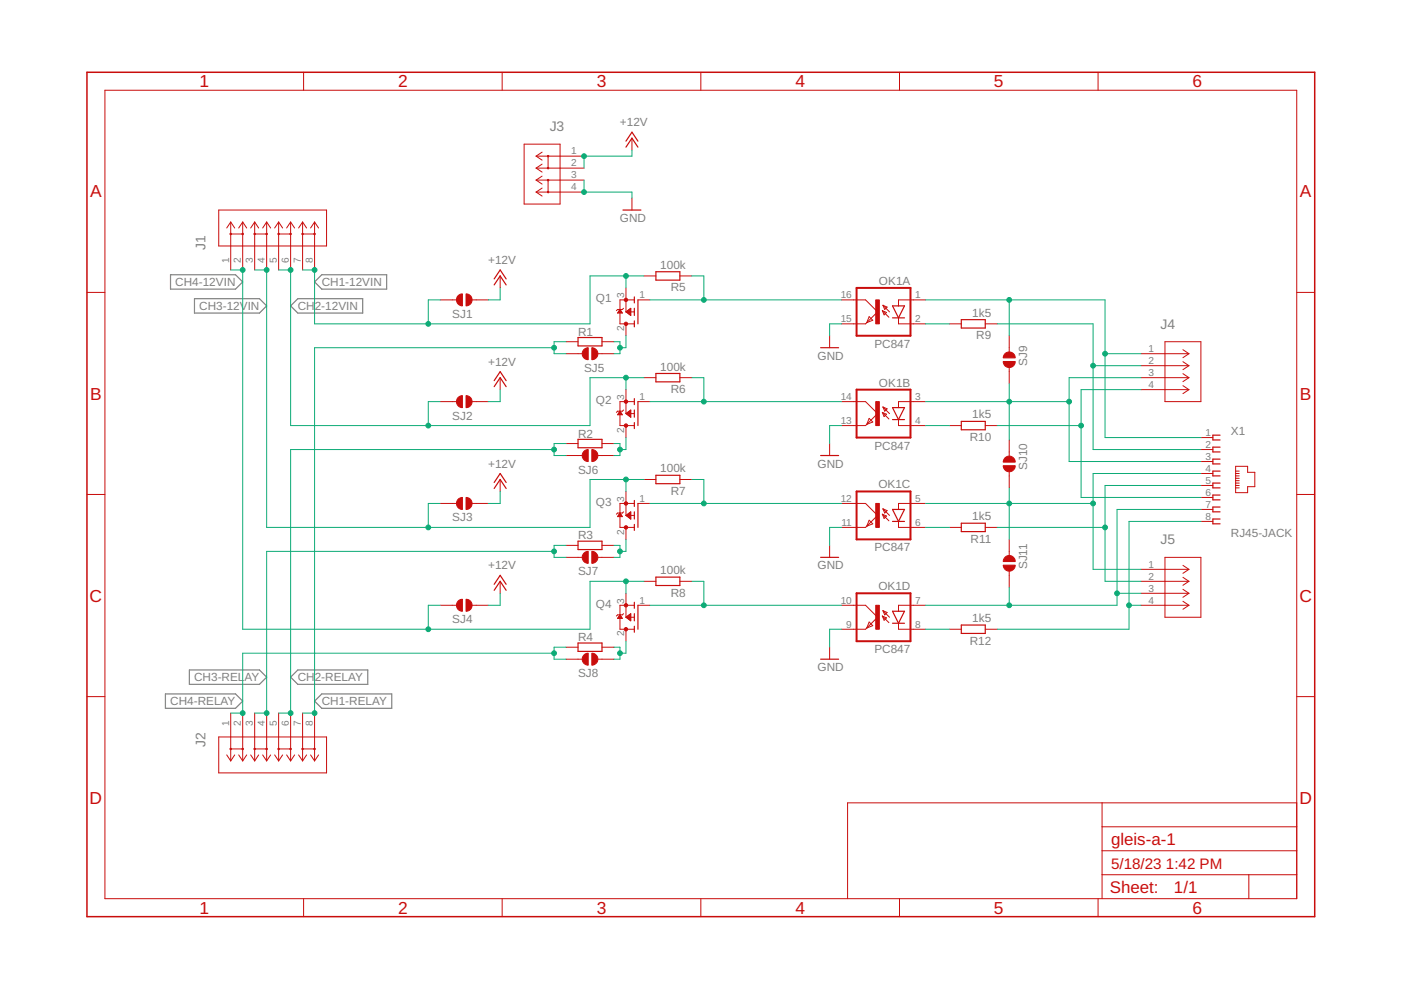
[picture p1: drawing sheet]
<svg xmlns="http://www.w3.org/2000/svg" width="297mm" height="210mm" viewBox="0 0 297 210" stroke-linecap="round" stroke-linejoin="round" font-family="sans-serif">
<path d="M36.2 58.3h13.7l1.6 1.5-1.6 1.5h-13.7zM68.2 58.3h13.8v3h-13.8l-1.5-1.5zM41.2 63.3h13.8l1.5 1.6-1.5 1.5h-13.8zM61.6 64.9l1.5-1.6h13.8v3.1h-13.8zM35.1 147.1h14.8l1.6 1.6-1.6 1.5h-14.8zM40.2 142h14.8l1.5 1.6-1.5 1.5h-14.8zM61.6 143.6l1.5-1.6h14.9v3.1h-14.9zM66.7 148.7l1.5-1.6h14.9v3.1h-14.9z" fill="none" stroke="#808080" stroke-width=".25"/>
<g fill="none" stroke="#c90d0c" stroke-width=".21">
<path d="M22.2 19.1h252.7v171.4h-252.7zM64.4 15.3v3.8M106.5 15.3v3.8M148.6 15.3v3.8M190.7 15.3v3.8M232.8 15.3v3.8M111.1 30.6h7.6v12.7h-7.6zM113.7 33.1h10.1M113.7 35.6h10.1M113.7 38.2h10.1M113.7 33.1l1.2 .9M113.7 35.6l1.2 .9"/>
<path d="M113.7 38.2l1.2 .8M114.9 32.3l-1.2 .8M114.9 34.8l-1.2 .8M114.9 37.3l-1.2 .9M114.9 39.9l-1.2 .8M116.2 33.1v2.5M116.2 38.2v2.5M134 29.3v2.5M46.4 44.5h22.8v7.7h-22.8zM48.9 47.1v10.1M48.9 49.6h2.6M48.9 47.1l-.8 1.2"/>
<path d="M48.9 47.1l.9 1.2M51.5 47.1v10.1M51.5 47.1l-.9 1.2M51.5 47.1l.8 1.2M54 47.1v10.1M54 49.6h2.5M54 47.1l-.9 1.2M54 47.1l.8 1.2M56.5 47.1v10.1M56.5 47.1l-.8 1.2M56.5 47.1l.9 1.2M59.1 47.1v10.1"/>
<path d="M59.1 49.6h2.5M59.1 47.1l-.9 1.2M59.1 47.1l.8 1.2M61.6 47.1v10.1M61.6 47.1l-.8 1.2M61.6 47.1l.9 1.2M64.2 47.1v10.1M64.2 49.6h2.5M64.2 47.1l-.9 1.2M64.2 47.1l.8 1.2M66.7 47.1v10.1M66.7 47.1l-.9 1.2"/>
<path d="M66.7 47.1l.8 1.2M106 58.5v2.5M113.7 40.7h10.1M113.7 40.7l1.2 .9M134 42v2.5M136.5 58.5h2.6M144.1 58.5h2.6M18.4 62h3.8M93.3 63.6h3.5M100.1 63.6h3.4M120 72.5h2.6M120 75h3.4"/>
<path d="M126.7 75h3.5M127.6 72.5h2.6M131 66.3h.9M131.1 66.1h.7M131.2 66h.5M131.3 65.9h.3M131.3 65.8h.3M131.4 65.7h.1M131.4 65.6l.6 .8h-1.1zM132.2 65.4l-.2 .2h-1.1l-.2 .3M132.7 66.1h1.8M132.7 61v5.1"/>
<path d="M132.7 68.7v2.5M132.7 66.1l1-.7v1.5zM132.8 66h.9M132.9 66.3h.8M133 65.9h.7M133.1 66.4h.6M133.2 65.8h.5M133.2 66.5h.5M133.3 65.7h.4M133.4 66.6h.3M133.5 65.5h.2M133.6 66.7h.1"/>
<path d="M133.6 65.4h.1M133.7 66.9h.1M134.5 63.6h-3.1v5.1h3.1M135.3 63.6h2.5M175.9 71.2v2.5M178.4 63.6h5.1l2.6 2.5-2.6 2.6h-5.1M184.3 67.1l.7 .8-1.2 .5zM187.1 65.9l1.4 1.4M187.1 65.9l.9 .4-.5 .5zM187.2 64.7l.9 .4-.5 .5zM187.2 64.7l1.4 1.4M190.5 67.4v1.3h5.7"/>
<path d="M196.2 63.6h-5.7v1.3M201.3 68.7h2.5M208.9 68.7h2.5M214 71.2v3.4M214 77.9v3.4M241.9 75h10.2M241.9 77.5h10.2M247 72.5h7.6v12.7h-7.6zM250.8 74.1l1.3 .9M250.8 76.7l1.3 .8M250.8 79.2l1.3 .9M252.1 75l-1.3 .8"/>
<path d="M252.1 77.5l-1.3 .9M274.9 62h3.8M93.3 85.2h3.5M100.1 85.2h3.4M106 80.1v2.5M120 94h2.6M120 96.6h3.4M126.7 96.6h3.5M127.6 94h2.6M131 87.8h.9M131.1 87.7h.7M131.2 87.6h.5"/>
<path d="M131.3 87.5h.3M131.3 87.4h.3M131.4 87.2h.1M131.4 87.2l.6 .7h-1.1zM132.2 86.9l-.2 .3h-1.1l-.2 .2M132.7 82.6v5.1M132.7 90.2v2.6M132.7 87.7l1-.8v1.6M132.7 87.7h1.8M132.7 87.7l1 .8M132.8 87.7h.9M132.8 87.6h.9"/>
<path d="M132.9 87.8h.8M133 87.5h.7M133.1 88h.6M133.2 87.4h.5M133.2 88.1h.5M133.3 87.2h.4M133.4 88.2h.3M133.5 87.1h.2M133.6 88.3h.1M133.6 87h.1M133.7 88.5h.1M134.5 85.2h-3.1v5h3.1"/>
<path d="M135.3 85.2h2.5M136.5 80.1h2.6M144.1 80.1h2.6M175.9 94v2.6M178.4 85.2h5.1l2.6 2.5-2.6 2.5h-5.1M184.3 88.7l.7 .8-1.2 .5zM187.1 87.4l1.4 1.4M187.1 87.4l.9 .4-.5 .5zM187.2 86.3l.9 .4-.5 .5zM187.2 86.3l1.4 1.4M190.5 89v1.2h5.7M196.2 85.2h-5.7v1.2"/>
<path d="M201.3 90.2h2.5M208.9 90.2h2.5M214 93.3v3.4M241.9 80.1h10.2M241.9 82.6h10.2M250.8 81.8l1.3 .8M252.1 80.1l-1.3 .8M252.1 82.6l-1.3 .9M254.6 92.8h2.6M254.6 95.3h2.6M254.6 97.9h2.6M262 98.9h2.5v1.2h1.5v3.1h-1.5v1.3h-2.5z"/>
<path d="M262 99.9h.7M18.4 104.8h3.8M93.3 106.7h3.5M100.1 106.7h3.4M106 101.7v2.5M120 115.6h2.6M120 118.2h3.4M126.7 118.2h3.5M127.6 115.6h2.6M131 109.4h.9M131.1 109.3h.7M131.2 109.2h.5"/>
<path d="M131.3 109.1h.4M131.3 109h.3M131.4 108.8h.1M131.4 108.8l.6 .7h-1.1zM132.2 108.5l-.2 .3h-1.1l-.2 .2M132.7 104.2v5.1M132.7 111.8v2.6M132.7 109.3l1-.8v1.5M132.7 109.3h1.8M132.7 109.3l1 .7M132.8 109.3h.9M132.8 109.2h.9"/>
<path d="M132.9 109.4h.8M133 109.1h.7M133.1 109.6h.6M133.2 109h.5M133.2 109.7h.5M133.3 108.8h.4M133.4 109.8h.3M133.5 108.7h.2M133.6 109.9h.1M133.6 108.6h.1M133.7 110l.1 .1M134.5 106.7h-3.1v5.1h3.1"/>
<path d="M135.3 106.7h2.5M136.5 101.7h2.6M144.1 101.7h2.6M175.9 115.6v2.6M178.4 106.7h5.1l2.6 2.6-2.6 2.5h-5.1M184.3 110.3l.7 .8-1.2 .5zM187.1 109l1.4 1.4M187.1 109l.9 .4-.5 .5zM187.2 107.9l.9 .4-.5 .5zM187.2 107.9l1.4 1.4M190.5 110.6v1.2h5.7M196.2 106.7h-5.7v1.3"/>
<path d="M201.3 111.8h2.5M208.9 111.8h2.5M214 100v3.4M214 114.4v3.4M247 118.2h7.6v12.7h-7.6zM250.8 119.9l1.3 .8M254.6 100.4h2.6M254.6 102.9h2.6M254.6 105.5h2.6M254.6 108h2.6M254.6 110.6h2.6M262 100.4h.7"/>
<path d="M262 100.9h.7M262 101.4h.7M262 101.9h.7M262 102.4h.7M262 102.9h.7M262 103.4h.7M274.9 104.8h3.8M93.3 128.3h3.5M100.1 128.3h3.4M106 123.3v2.5M120 137.2h2.6M120 139.8h3.4"/>
<path d="M126.7 139.8h3.5M127.6 137.2h2.6M131 131h.9M131.1 130.9h.7M131.2 130.8h.5M131.2 130.7h.5M131.3 130.6h.3M131.4 130.4h.1M131.4 130.4l.6 .7h-1.1zM132.2 130.1l-.2 .3h-1.1l-.2 .2M132.7 125.8v5.1M132.7 133.4v2.6"/>
<path d="M132.7 130.9l1-.8v1.5zM132.7 130.9h1.8M132.8 130.9h.9M132.8 130.8h.9M132.9 131h.8M133 130.7h.7M133.1 131.1h.6M133.1 130.6h.6M133.2 131.3h.5M133.3 130.4h.4M133.4 131.4h.3M133.5 130.3h.2"/>
<path d="M133.6 131.5h.1M133.6 130.2h.1M134.5 128.3h-3.1v5.1h3.1M135.3 128.3h2.5M136.5 123.3h2.6M144.1 123.3h2.6M175.9 137.2v2.6M178.4 128.3h5.1l2.6 2.6-2.6 2.5h-5.1M184.3 131.9l.7 .8-1.2 .5zM187.1 130.6l1.4 1.4M187.1 130.6l.9 .4-.5 .5zM187.2 129.5l.9 .4-.5 .5z"/>
<path d="M187.2 129.5l1.4 1.4M190.5 132.1v1.3h5.7M196.2 128.3h-5.7v1.3M201.3 133.4h2.5M208.9 133.4h2.5M214 121.1v3.4M241.9 128.3h10.2M241.9 123.3h10.2M241.9 120.7h10.2M241.9 125.8h10.2M250.8 122.4l1.3 .9M250.8 124.9l1.3 .9"/>
<path d="M250.8 127.5l1.3 .8M252.1 120.7l-1.3 .9M252.1 123.3l-1.3 .8M252.1 125.8l-1.3 .8M252.1 128.3l-1.3 .9M18.4 147.7h3.8M46.4 156.3h22.8v7.6h-22.8zM48.9 151.2v10.1M48.9 158.8h2.6M51.5 151.2v10.1M54 151.2v10.1M54 158.8h2.5"/>
<path d="M56.5 151.2v10.1M59.1 151.2v10.1M59.1 158.8h2.5M61.6 151.2v10.1M64.2 151.2v10.1M64.2 158.8h2.5M66.7 151.2v10.1M274.9 147.7h3.8M48.1 160.1l.8 1.2M49.8 160.1l-.9 1.2M50.6 160.1l.9 1.2M52.3 160.1l-.8 1.2"/>
<path d="M53.1 160.1l.9 1.2M54.8 160.1l-.8 1.2M55.7 160.1l.8 1.2M57.4 160.1l-.9 1.2M58.2 160.1l.9 1.2M59.9 160.1l-.8 1.2M60.8 160.1l.8 1.2M62.5 160.1l-.9 1.2M63.3 160.1l.9 1.2M65 160.1l-.8 1.2M65.8 160.1l.9 1.2M67.5 160.1l-.8 1.2"/>
<path d="M233.7 170.2v20.3M233.7 175.3h41.2M274.9 170.2h-95.2v20.3M64.4 190.5v3.9M106.5 190.5v3.9M148.6 190.5v3.9M190.7 190.5v3.9M232.8 190.5v3.9M233.7 185.5h41.2M233.7 180.4h41.2M264.8 185.5v5"/>
</g>
<path d="M18.4 15.3h260.3v179.1h-260.3z" fill="none" stroke="#c90d0c" stroke-width=".32"/>
<g fill="none" stroke="#c90d0c" stroke-width=".25">
<path d="M132.7 31.2l1.3-1.9 1.3 1.9M132.7 29.9l1.3-1.9 1.3 1.9M104.8 59.1l1.2-1.9 1.3 1.9M132.1 44.5h3.8M139.1 57.6h5v1.8h-5zM104.8 60.4l1.2-1.9 1.3 1.9M122.6 71.6h5v1.7h-5zM134.5 62.9v1.3M134.5 65.4v1.5M134.5 68v1.3M135.3 63.6v5.1M139.1 79.2h5v1.8h-5z"/>
<path d="M174 73.7h3.8M189.2 64.9h2.6l-1.3 2.5zM189.2 67.4h2.6M203.8 67.8h5.1v1.8h-5.1zM104.8 82l1.2-1.9 1.3 1.9M104.8 80.7l1.2-1.9 1.3 1.9M122.6 93.2h5v1.7h-5zM134.5 84.5v1.3M134.5 86.9v1.6M134.5 89.6v1.3M135.3 85.2v5M174 96.6h3.8"/>
<path d="M189.2 86.4h2.6l-1.3 2.6zM189.2 89h2.6M203.8 89.3h5.1v1.8h-5.1zM258.7 92.3h-1.5v1h1.5M258.7 94.8h-1.5v1h1.5M258.7 97.3h-1.5v1.1h1.5M258.7 99.9h-1.5v1h1.5M104.8 103.6l1.2-1.9 1.3 1.9M104.8 102.3l1.2-1.9 1.3 1.9M122.6 114.7h5v1.8h-5zM134.5 106.1v1.3M134.5 108.5v1.5"/>
<path d="M134.5 111.2v1.3M135.3 106.7v5.1M139.1 100.8h5v1.8h-5zM174 118.2h3.8M189.2 108h2.6l-1.3 2.6zM189.2 110.6h2.6M203.8 110.9h5.1v1.8h-5.1zM258.7 102.4h-1.5v1h1.5M258.7 105h-1.5v1h1.5M258.7 107.5h-1.5v1h1.5M258.7 110h-1.5v1.1h1.5M104.8 125.2l1.2-1.9 1.3 1.9"/>
<path d="M104.8 123.9l1.2-1.9 1.3 1.9M122.6 136.3h5v1.8h-5zM134.5 127.7v1.3M134.5 130.1v1.5M134.5 132.8v1.2M135.3 128.3v5.1M139.1 122.4h5v1.7h-5zM174 139.8h3.8M189.2 129.6h2.6l-1.3 2.5zM189.2 132.1h2.6M203.8 132.5h5.1v1.8h-5.1z"/>
<circle cx="116.2" cy="33.1" r=".13"/>
<circle cx="116.2" cy="35.6" r=".13"/>
<circle cx="116.2" cy="38.2" r=".13"/>
<circle cx="48.9" cy="49.6" r=".13"/>
<circle cx="51.5" cy="49.6" r=".13"/>
<circle cx="54" cy="49.6" r=".13"/>
<circle cx="56.5" cy="49.6" r=".13"/>
<circle cx="59.1" cy="49.6" r=".13"/>
<circle cx="61.6" cy="49.6" r=".12"/>
<circle cx="64.1" cy="49.6" r=".12"/>
<circle cx="66.7" cy="49.6" r=".12"/>
<circle cx="116.2" cy="40.7" r=".13"/>
<circle cx="48.9" cy="158.8" r=".13"/>
<circle cx="51.5" cy="158.8" r=".13"/>
<circle cx="54" cy="158.8" r=".13"/>
<circle cx="56.5" cy="158.8" r=".13"/>
<circle cx="59.1" cy="158.8" r=".13"/>
<circle cx="61.6" cy="158.8" r=".13"/>
<circle cx="64.2" cy="158.8" r=".13"/>
<circle cx="66.7" cy="158.8" r=".13"/>
</g>
<path d="M181.6 61h11.4v10.2h-11.4zM181.6 82.6h11.4v10.2h-11.4zM181.6 104.2h11.4v10.2h-11.4zM181.6 125.8h11.4v10.2h-11.4z" fill="none" stroke="#c90d0c" stroke-width=".42"/>
<g fill="#c90d0c" stroke="#c90d0c" stroke-width=".21">
<path d="M185.7 63.6h.7v5.1h-.7z"/>
<path d="M185.7 85.2h.7v5h-.7z"/>
<path d="M185.7 106.7h.7v5.1h-.7z"/>
<path d="M185.7 128.3h.7v5.1h-.7z"/>
</g>
<g fill="#c90d0c" stroke="#c90d0c" stroke-width=".21">
<path d="M125.5 73.7a1.27 1.27 0 0 1 1.3 1.3 1.27 1.27 0 0 1-1.3 1.3z" fill-rule="evenodd"/>
<path d="M123.8 74.1l.9-.4v2.6a1.27 1.27 0 0 1-1.2-.8 1.27 1.27 0 0 1 .3-1.4z" fill-rule="evenodd"/>
<path d="M98.8 62.3a1.27 1.27 0 0 1 1.3 1.3 1.27 1.27 0 0 1-1.3 1.3z" fill-rule="evenodd"/>
<path d="M97.1 62.7l.5-.3 .4-.1v2.6a1.27 1.27 0 0 1-1.1-.8 1.27 1.27 0 0 1 .2-1.4z" fill-rule="evenodd"/>
<path d="M125.5 95.3a1.27 1.27 0 0 1 1.3 1.3 1.27 1.27 0 0 1-1.3 1.3z" fill-rule="evenodd"/>
<path d="M123.8 95.7l.9-.4v2.6a1.27 1.27 0 0 1-1.1-.8 1.27 1.27 0 0 1 .2-1.4z" fill-rule="evenodd"/>
<path d="M98.8 83.9a1.27 1.27 0 0 1 1.3 1.3 1.27 1.27 0 0 1-1.3 1.2z" fill-rule="evenodd"/>
<path d="M97.1 84.3l.9-.4v2.5a1.27 1.27 0 0 1-1.1-.7 1.27 1.27 0 0 1 .2-1.4z" fill-rule="evenodd"/>
<path d="M125.5 116.9a1.27 1.27 0 0 1 1.3 1.3 1.27 1.27 0 0 1-1.3 1.2z" fill-rule="evenodd"/>
<path d="M123.8 117.3l.5-.3 .4-.1v2.5a1.27 1.27 0 0 1-1.1-.7 1.27 1.27 0 0 1 .2-1.4z" fill-rule="evenodd"/>
<path d="M98.8 105.5a1.27 1.27 0 0 1 1.3 1.2 1.27 1.27 0 0 1-1.3 1.3z" fill-rule="evenodd"/>
<path d="M97.1 105.9l.9-.4v2.5a1.27 1.27 0 0 1-1.1-.7 1.27 1.27 0 0 1 .2-1.4z" fill-rule="evenodd"/>
<path d="M125.5 138.5a1.27 1.27 0 0 1 1.3 1.3 1.27 1.27 0 0 1-1.3 1.2z" fill-rule="evenodd"/>
<path d="M123.8 138.9l.5-.3 .4-.1v2.5a1.27 1.27 0 0 1-1.1-.7 1.27 1.27 0 0 1 .2-1.4z" fill-rule="evenodd"/>
<path d="M98.8 127.1a1.27 1.27 0 0 1 1.3 1.2 1.27 1.27 0 0 1-1.3 1.3z" fill-rule="evenodd"/>
<path d="M97.1 127.5l.5-.4h.4v2.5a1.27 1.27 0 0 1-1.1-.7 1.27 1.27 0 0 1 .2-1.4z" fill-rule="evenodd"/>
<path d="M213.1 74.9a1.27 1.27 0 0 1 1.4-.2 1.27 1.27 0 0 1 .7 1.2h-2.5z" fill-rule="evenodd"/>
<path d="M212.7 76.6h2.5a1.27 1.27 0 0 1-1.2 1.3 1.27 1.27 0 0 1-1.3-1.3z" fill-rule="evenodd"/>
<path d="M213.1 97a1.27 1.27 0 0 1 1.4-.2 1.27 1.27 0 0 1 .7 1.2h-2.5z" fill-rule="evenodd"/>
<path d="M212.7 98.7h2.5a1.27 1.27 0 0 1-1.2 1.3 1.27 1.27 0 0 1-1.3-1.3z" fill-rule="evenodd"/>
<path d="M213.1 118.1a1.26 1.26 0 0 1 1.4-.2 1.26 1.26 0 0 1 .7 1.2h-2.5l.1-.5z" fill-rule="evenodd"/>
<path d="M212.7 119.8h2.5a1.27 1.27 0 0 1-1.2 1.3 1.27 1.27 0 0 1-1.3-1.3z" fill-rule="evenodd"/>
<circle cx="132.7" cy="63.6" r=".36"/>
<circle cx="132.7" cy="68.7" r=".36"/>
<circle cx="132.7" cy="85.2" r=".36"/>
<circle cx="132.7" cy="90.2" r=".36"/>
<circle cx="132.7" cy="106.7" r=".36"/>
<circle cx="132.7" cy="111.8" r=".36"/>
<circle cx="132.7" cy="128.3" r=".36"/>
<circle cx="132.7" cy="133.4" r=".36"/>
</g>
<g fill="none" stroke="#0dab76" stroke-width=".21">
<path d="M123.8 38.2v2.5h10.2v1.3M134 31.8v1.3h-10.2v2.5M48.9 57.2h2.6v76.2h73.6v-10.1h11.4M54 57.2h2.5v54.6h68.6v-10.1h11.4M59.1 57.2h2.5v33h63.5v-10.1h11.4M64.2 57.2h2.5v11.5h58.4v-10.2h11.4M132.7 58.5v2.5M146.7 58.5h2.5v5.1M93.3 63.6h-2.5v5.1M106 61v2.6h-2.5M117.5 73.7h-50.8v77.5h-2.5M120 72.5h-2.5v2.5h2.5"/>
<path d="M130.2 72.5h1.2v2.5h-1.2M132.7 71.2v2.5h-1.3M137.8 63.6h40.6M178.4 68.7h-2.5v2.5M196.2 68.7h5.1M196.2 63.6h38.1v29.2h20.3M211.4 68.7h20.4v26.6h22.8M214 63.6v7.6M231.8 77.5h10.1M234.3 75h7.6M93.3 85.2h-2.5v5M106 82.6v2.6h-2.5"/>
<path d="M117.5 95.3h-55.9v55.9h-2.5M120 94h-2.5v2.6h2.5M130.2 94h1.2v2.6h-1.2M132.7 80.1v2.5M132.7 92.8v2.5h-1.3M137.8 85.2h40.6M146.7 80.1h2.5v5.1M178.4 90.2h-2.5v3.8M196.2 85.2h30.5M196.2 90.2h5.1M211.4 90.2h17.8M214 81.3v12"/>
<path d="M241.9 80.1h-15.2v17.8h27.9M241.9 82.6h-12.7v22.9h25.4M93.3 106.7h-2.5v5.1M106 104.2v2.5h-2.5M117.5 116.9h-61v34.3h-2.5M120 115.6h-2.5v2.6h2.5M130.2 115.6h1.2v2.6h-1.2M132.7 101.7v2.5M132.7 114.4v2.5h-1.3M137.8 106.7h40.6M146.7 101.7h2.5v5M178.4 111.8h-2.5v3.8"/>
<path d="M196.2 106.7h35.6M196.2 111.8h5.1M211.4 111.8h22.9M214 103.4v11M254.6 108h-17.8v20.3h-40.6M254.6 110.6h-15.2v22.8h-28M254.6 102.9h-20.3v20.4h7.6M254.6 100.4h-22.8v20.3h10.1M93.3 128.3h-2.5v5.1M106 125.8v2.5h-2.5M117.5 138.5h-66v12.7h-2.6M120 137.2h-2.5v2.6h2.5"/>
<path d="M130.2 137.2h1.2v2.6h-1.2M132.7 123.3v2.5M132.7 136v2.5h-1.3M137.8 128.3h40.6M146.7 123.3h2.5v5M178.4 133.4h-2.5v3.8M196.2 133.4h5.1M214 124.5v3.8M236.8 125.8h5.1M239.4 128.3h2.5"/>
</g>
<g fill="#0dab76" stroke="#0dab76" stroke-width=".21">
<circle cx="132.7" cy="58.5" r=".51"/>
<circle cx="90.8" cy="68.7" r=".51"/>
<circle cx="66.7" cy="57.2" r=".51"/>
<circle cx="117.5" cy="73.7" r=".51"/>
<circle cx="66.7" cy="151.2" r=".51"/>
<circle cx="149.2" cy="63.6" r=".51"/>
<circle cx="131.4" cy="73.7" r=".51"/>
<circle cx="123.8" cy="33.1" r=".51"/>
<circle cx="123.8" cy="40.7" r=".51"/>
<circle cx="132.7" cy="80.1" r=".51"/>
<circle cx="90.8" cy="90.2" r=".51"/>
<circle cx="61.6" cy="57.2" r=".51"/>
<circle cx="117.5" cy="95.3" r=".51"/>
<circle cx="61.6" cy="151.2" r=".51"/>
<circle cx="149.2" cy="85.2" r=".51"/>
<circle cx="131.4" cy="95.3" r=".51"/>
<circle cx="132.7" cy="101.7" r=".51"/>
<circle cx="90.8" cy="111.8" r=".51"/>
<circle cx="56.5" cy="57.2" r=".51"/>
<circle cx="117.5" cy="116.9" r=".51"/>
<circle cx="56.5" cy="151.2" r=".51"/>
<circle cx="149.2" cy="106.7" r=".51"/>
<circle cx="131.4" cy="116.9" r=".51"/>
<circle cx="132.7" cy="123.3" r=".51"/>
<circle cx="90.8" cy="133.4" r=".51"/>
<circle cx="51.5" cy="57.2" r=".51"/>
<circle cx="117.5" cy="138.5" r=".51"/>
<circle cx="51.5" cy="151.2" r=".51"/>
<circle cx="149.2" cy="128.3" r=".51"/>
<circle cx="131.4" cy="138.5" r=".51"/>
<circle cx="234.3" cy="75" r=".51"/>
<circle cx="214" cy="63.6" r=".51"/>
<circle cx="231.8" cy="77.5" r=".51"/>
<circle cx="226.7" cy="85.2" r=".51"/>
<circle cx="214" cy="85.2" r=".51"/>
<circle cx="234.3" cy="111.8" r=".51"/>
<circle cx="236.8" cy="125.8" r=".51"/>
<circle cx="214" cy="128.3" r=".51"/>
<circle cx="239.4" cy="128.3" r=".51"/>
<circle cx="229.2" cy="90.2" r=".51"/>
<circle cx="231.8" cy="106.7" r=".51"/>
<circle cx="214" cy="106.7" r=".51"/>
</g>
<g font-size="3.7" fill="#c90d0c">
<text x="42.3" y="18.5">1</text>
<text x="84.4" y="18.5">2</text>
<text x="126.5" y="18.5">3</text>
<text x="168.6" y="18.5">4</text>
<text x="210.7" y="18.5">5</text>
<text x="252.9" y="18.5">6</text>
<text x="19.1" y="41.9">A</text>
<text x="275.6" y="41.9">A</text>
<text x="19.1" y="84.7">B</text>
<text x="275.6" y="84.7">B</text>
<text x="19" y="127.6">C</text>
<text x="275.5" y="127.6">C</text>
<text x="19" y="170.4">D</text>
<text x="275.5" y="170.4">D</text>
<text x="42.3" y="193.7">1</text>
<text x="84.4" y="193.7">2</text>
<text x="126.5" y="193.7">3</text>
<text x="168.6" y="193.7">4</text>
<text x="210.7" y="193.7">5</text>
<text x="252.9" y="193.7">6</text>
</g>
<g font-size="3.6" fill="#c90d0c">
<text x="235.6" y="179.1">gleis-a-1</text>
<text x="235.3" y="189.4">Sheet:</text>
<text x="248.9" y="189.3">1/1</text>
</g>
<g font-size="3.2" fill="#c90d0c">
<text x="235.6" y="184.2">5/18/23</text>
<text x="247.2" y="184.2">1:42 PM</text>
</g>
<g font-size="2.9" fill="#808080">
<text x="116.6" y="27.8">J3</text>
<text x="43.6" y="53.1" transform="rotate(-90 43.6 53.1)">J1</text>
<text x="246.1" y="69.7">J4</text>
<text x="246.1" y="115.4">J5</text>
<text x="43.6" y="158.5" transform="rotate(-90 43.6 158.5)">J2</text>
</g>
<g font-size="2.5" fill="#808080">
<text x="131.4" y="26.8">+12V</text>
<text x="131.4" y="47.1">GND</text>
<text x="103.5" y="56">+12V</text>
<text x="140" y="57">100k</text>
<text x="37.2" y="60.7">CH4-12VIN</text>
<text x="42.2" y="65.7">CH3-12VIN</text>
<text x="63.1" y="65.7">CH</text>
<text x="66.7" y="65.7">2-12VIN</text>
<text x="68.2" y="60.7">CH1-12VIN</text>
<text x="126.3" y="64.1">Q1</text>
<text x="142.2" y="61.8">R5</text>
<text x="186.4" y="60.4">OK1A</text>
<text x="95.9" y="67.4">SJ1</text>
<text x="122.6" y="71.2">R1</text>
<text x="206.2" y="67.1">1k5</text>
<text x="207" y="71.9">R9</text>
<text x="103.5" y="77.5">+12V</text>
<text x="173.3" y="76.3">GND</text>
<text x="185.4" y="73.7">PC847</text>
<text x="217.8" y="77.5" transform="rotate(-90 217.8 77.5)">SJ9</text>
<text x="123.8" y="78.8">SJ5</text>
<text x="140" y="78.6">100k</text>
<text x="142.2" y="83.4">R6</text>
<text x="186.4" y="82">OK1B</text>
<text x="95.9" y="89">SJ2</text>
<text x="126.3" y="85.7">Q2</text>
<text x="206.2" y="88.7">1k5</text>
<text x="122.6" y="92.8">R2</text>
<text x="185.4" y="95.3">PC847</text>
<text x="205.6" y="93.5">R10</text>
<text x="261" y="92.3">X1</text>
<text x="103.5" y="99.1">+12V</text>
<text x="122.6" y="100.4">SJ6</text>
<text x="140" y="100.1">100k</text>
<text x="173.3" y="99.1">GND</text>
<text x="217.8" y="99.6" transform="rotate(-90 217.8 99.6)">SJ10</text>
<text x="126.3" y="107.3">Q3</text>
<text x="142.2" y="104.9">R7</text>
<text x="186.2" y="103.6">OK1C</text>
<text x="95.9" y="110.6">SJ3</text>
<text x="206.2" y="110.3">1k5</text>
<text x="261" y="113.9">RJ45-JACK</text>
<text x="122.6" y="114.4">R3</text>
<text x="185.4" y="116.9">PC847</text>
<text x="205.8" y="115.1">R11</text>
<text x="103.5" y="120.7">+12V</text>
<text x="122.6" y="122">SJ7</text>
<text x="140" y="121.7">100k</text>
<text x="173.3" y="120.7">GND</text>
<text x="186.2" y="125.2">OK1D</text>
<text x="217.8" y="120.7" transform="rotate(-90 217.8 120.7)">SJ11</text>
<text x="126.3" y="128.8">Q4</text>
<text x="142.2" y="126.5">R8</text>
<text x="206.2" y="131.9">1k5</text>
<text x="95.9" y="132.1">SJ4</text>
<text x="122.6" y="135.9">R4</text>
<text x="205.6" y="136.7">R12</text>
<text x="122.6" y="143.6">SJ8</text>
<text x="173.3" y="142.3">GND</text>
<text x="185.4" y="138.5">PC847</text>
<text x="36.1" y="149.5">CH4-RELAY</text>
<text x="41.2" y="144.5">CH3-REL</text>
<text x="51.8" y="144.5">AY</text>
<text x="63.1" y="144.5">CH</text>
<text x="66.7" y="144.5">2-RELAY</text>
<text x="68.2" y="149.5">CH1-RELAY</text>
</g>
<g font-size="2.1" fill="#808080">
<text x="121.1" y="32.7">1</text>
<text x="121.1" y="35.3">2</text>
<text x="121.1" y="37.8">3</text>
<text x="121.1" y="40.4">4</text>
<text x="48.6" y="55.7" transform="rotate(-90 48.6 55.7)">1</text>
<text x="51.1" y="55.7" transform="rotate(-90 51.1 55.7)">2</text>
<text x="53.6" y="55.7" transform="rotate(-90 53.6 55.7)">3</text>
<text x="56.2" y="55.7" transform="rotate(-90 56.2 55.7)">4</text>
<text x="58.7" y="55.7" transform="rotate(-90 58.7 55.7)">5</text>
<text x="61.3" y="55.7" transform="rotate(-90 61.3 55.7)">6</text>
<text x="63.8" y="55.7" transform="rotate(-90 63.8 55.7)">7</text>
<text x="66.3" y="55.7" transform="rotate(-90 66.3 55.7)">8</text>
<text x="132.4" y="63.2" transform="rotate(-90 132.4 63.2)">3</text>
<text x="135.6" y="63.2">1</text>
<text x="178.2" y="63.2">16</text>
<text x="194" y="63.2">1</text>
<text x="132.4" y="70.2" transform="rotate(-90 132.4 70.2)">2</text>
<text x="178.2" y="68.3">15</text>
<text x="194" y="68.3">2</text>
<text x="243.5" y="74.6">1</text>
<text x="243.5" y="77.2">2</text>
<text x="243.5" y="79.7">3</text>
<text x="243.5" y="82.3">4</text>
<text x="132.4" y="84.8" transform="rotate(-90 132.4 84.8)">3</text>
<text x="135.6" y="84.8">1</text>
<text x="178.2" y="89.9">13</text>
<text x="178.2" y="84.8">14</text>
<text x="194" y="84.8">3</text>
<text x="194" y="89.9">4</text>
<text x="132.4" y="91.8" transform="rotate(-90 132.4 91.8)">2</text>
<text x="255.6" y="92.4">1</text>
<text x="255.6" y="95">2</text>
<text x="255.6" y="97.5">3</text>
<text x="255.6" y="100">4</text>
<text x="132.4" y="106.4" transform="rotate(-90 132.4 106.4)">3</text>
<text x="135.6" y="106.4">1</text>
<text x="178.2" y="106.4">12</text>
<text x="194" y="106.4">5</text>
<text x="255.6" y="102.6">5</text>
<text x="255.6" y="105.1">6</text>
<text x="255.6" y="107.7">7</text>
<text x="132.4" y="113.4" transform="rotate(-90 132.4 113.4)">2</text>
<text x="178.4" y="111.5">11</text>
<text x="194" y="111.5">6</text>
<text x="255.6" y="110.2">8</text>
<text x="243.5" y="120.4">1</text>
<text x="243.5" y="122.9">2</text>
<text x="243.5" y="125.4">3</text>
<text x="132.4" y="128" transform="rotate(-90 132.4 128)">3</text>
<text x="135.6" y="128">1</text>
<text x="178.2" y="128">10</text>
<text x="194" y="128">7</text>
<text x="243.5" y="128">4</text>
<text x="132.4" y="134.9" transform="rotate(-90 132.4 134.9)">2</text>
<text x="179.4" y="133.1">9</text>
<text x="194" y="133.1">8</text>
<text x="48.6" y="153.9" transform="rotate(-90 48.6 153.9)">1</text>
<text x="51.1" y="153.9" transform="rotate(-90 51.1 153.9)">2</text>
<text x="53.6" y="153.9" transform="rotate(-90 53.6 153.9)">3</text>
<text x="56.2" y="153.9" transform="rotate(-90 56.2 153.9)">4</text>
<text x="58.7" y="153.9" transform="rotate(-90 58.7 153.9)">5</text>
<text x="61.3" y="153.9" transform="rotate(-90 61.3 153.9)">6</text>
<text x="63.8" y="153.9" transform="rotate(-90 63.8 153.9)">7</text>
<text x="66.3" y="153.9" transform="rotate(-90 66.3 153.9)">8</text>
</g>
</svg>
